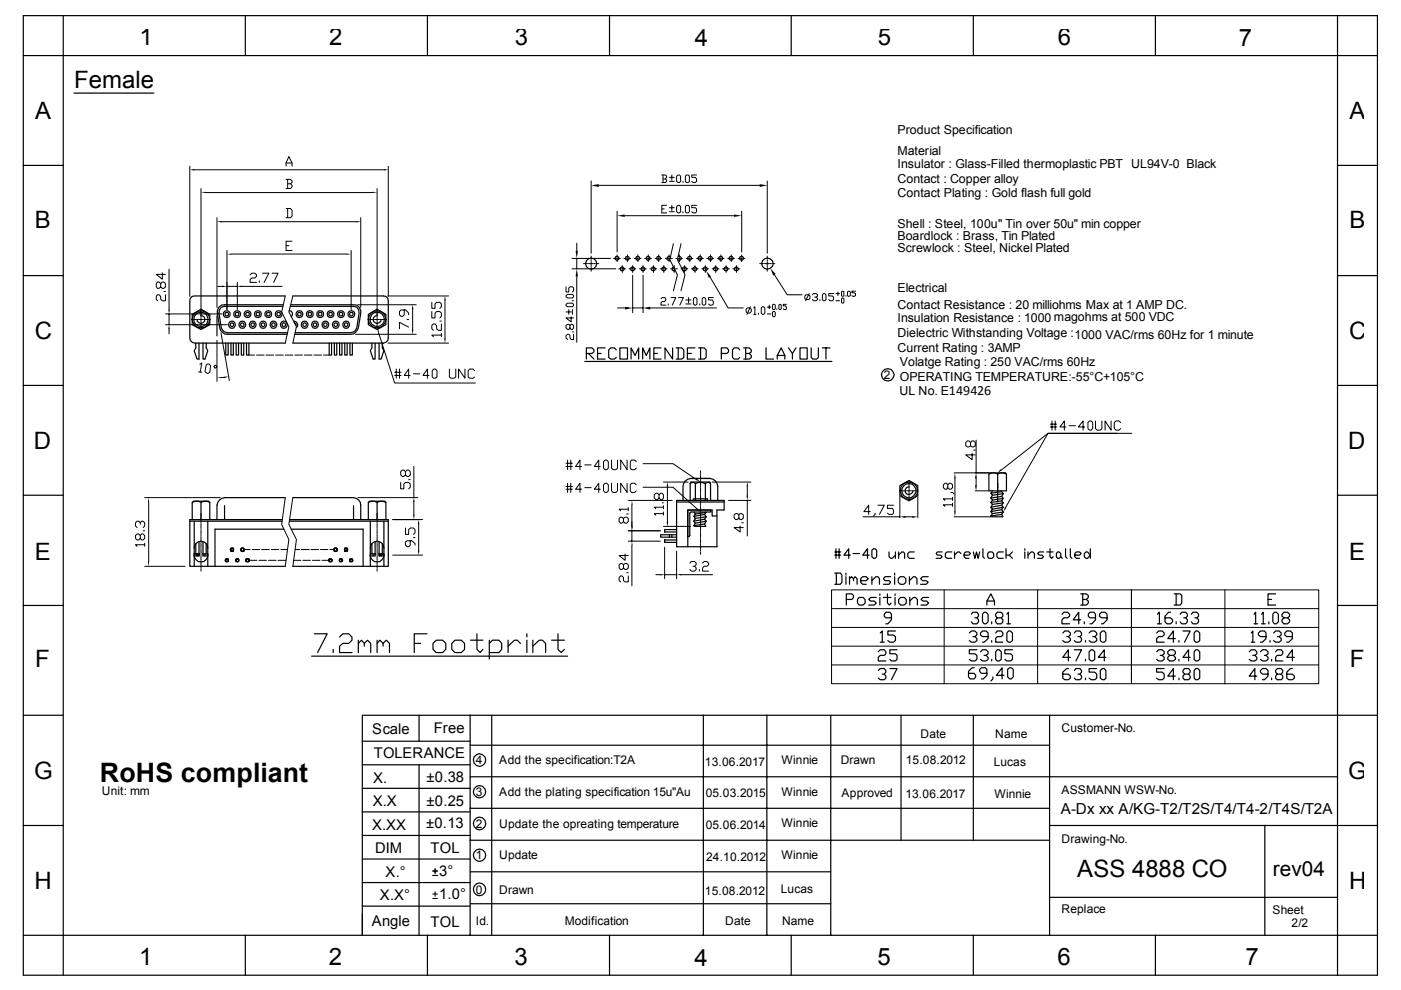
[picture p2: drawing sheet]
<svg xmlns="http://www.w3.org/2000/svg" width="297mm" height="210mm" viewBox="0 0 297 210" stroke-linecap="round" stroke-linejoin="round" font-family="sans-serif">
<g fill="none" stroke="#000" stroke-width=".25">
<path d="M4.9 3.3h287.1v203.5h-287.1zM4.9 11.8h287.1M13.4 3.3v203.5M15.7 19.7h16.9M52 3.3v8.5M90.6 3.3v8.5M129.2 3.3v8.5M167.8 3.3v8.5M206.4 3.3v8.5M245 3.3v8.5M283.6 3.3v203.5M4.9 35.1h8.5z"/>
<path d="M283.6 35.1h8.4M4.9 58.4h8.5M130.5 54.5h.6l.2 .3-.2 .2-.3 .2-.3-.2zM131.6 56.7l.3-.1 .3 .1 .2 .3-.2 .3h-.6zM132.7 54.5h.6l.2 .3-.2 .2-.3 .2-.3-.2zM133.8 56.7l.3-.1 .3 .1 .2 .3-.2 .3h-.6zM134.9 54.5h.6l.2 .3-.2 .2-.3 .2-.3-.2zM136 56.7l.3-.1 .3 .1 .2 .3-.2 .3h-.6zM137.1 54.5h.6l.2 .3-.2 .2-.3 .2-.3-.2zM138.2 56.7l.3-.1 .3 .1 .2 .3-.2 .3h-.6zM139.3 54.5h.6l.2 .3-.2 .2-.3 .2-.3-.2zM140.4 56.7l.3-.1 .3 .1 .2 .3-.2 .3h-.6z"/>
<path d="M142.2 54.5h-.6l-.2 .2v.3l.4 .2 .2-.1M142.8 56.6l-.3 .2v.4l.7 .2M143.8 54.4l.6 .1 .1 .4-.6 .3-.3-.2M144.8 56.7l.3-.1 .3 .1 .2 .3-.2 .3h-.6l-.2-.3zM145.9 54.5h.6l.2 .3-.2 .2-.3 .2-.3-.2-.2-.2zM147 56.7l.3-.1 .3 .1 .2 .3-.2 .3h-.6l-.2-.3zM148.1 54.5h.6l.2 .3-.2 .2-.3 .2-.3-.2-.2-.2zM149.2 56.7l.3-.1 .3 .1 .2 .3-.2 .3h-.6l-.2-.3zM150.3 54.5h.6l.2 .3-.2 .2-.2 .2-.4-.2-.2-.2zM151.4 56.7l.4-.1 .2 .1 .2 .3-.2 .3h-.6l-.2-.3zM152.5 54.5h.6l.2 .3-.2 .2-.2 .2-.4-.2-.2-.2zM153.6 56.7l.4-.1 .2 .1 .2 .3-.2 .3h-.6l-.2-.3z"/>
<path d="M154.7 54.5h.6l.2 .3-.2 .2-.2 .2-.4-.2-.2-.2zM155.8 56.7l.4-.1 .2 .1 .2 .3-.2 .3h-.6l-.2-.3zM156.9 54.5h.6l.2 .3-.2 .2-.2 .2-.4-.2-.2-.2zM283.6 58.4h8.4M40.8 66.6l1.8-1.1 1.9 1.1v2.2l-1.9 1.1-1.8-1.1zM41.5 72.7v1.1l-.3 .6 .6 1.7h.4v-3.4M42.5 66.9a.84 .84 0 0 1 1 .8 .84 .84 0 0 1-.9 .9 .84 .84 0 0 1-.8-.9M43 72.7v3.4h.5l.6-1.7-.4-.6v-1.1M46 67v4.2M47.8 66.3h.6v.6h-.6zM47.9 72.7v2.6h.5v-2.6M48.9 68.6l.3-.2 .3 .2v.5l-.3 .2-.3-.2z"/>
<path d="M49 72.7v2.6h.5v-2.6M50 66.3h.6v.6h-.6zM50.1 72.7v2.6h.5v-2.6M51.1 68.6l.3-.2 .3 .2v.5l-.3 .2-.3-.2zM51.2 72.7v2.6h.5v-2.6M52.2 66.3h.6v.6h-.6zM52.3 72.7v2.6h.5v-2.6M53.3 68.6l.3-.2 .3 .2v.5l-.3 .2-.3-.2zM54.4 66.3h.6v.6h-.6zM55.5 68.6l.3-.2 .3 .2v.5l-.3 .2-.3-.2zM56.6 66.3h.6v.6h-.6zM57.7 68.6l.2-.2 .4 .2v.5l-.4 .2-.2-.2z"/>
<path d="M58.8 66.3h.6v.6h-.6zM59.9 68.6l.2-.2 .4 .2v.5l-.4 .2-.2-.2zM60 65h-12.4l-.7 .1-.4 .6-.1 .7 .5 3.1 .3 .5 .4 .4 .6 .1h12.8M60.1 64.6h-12.5a1.51 1.51 0 0 0-1.5 1.9l.5 3a1.84 1.84 0 0 0 1.6 1.4h12.7M60.5 62.8h-19.2h-.5l-.5 .5-.1 .5v7.8l.1 .6 .5 .4 .5 .1h19.2M61.3 65.9l.5 .1 .2 .4v.4l-.2 .4M61.6 65h13.4l.6 .1 .5 .6v.7l-.5 3.1-.2 .5-.4 .4-.6 .1h-11.8M61.7 64.6h13.3a1.51 1.51 0 0 1 1.5 1.9l-.5 3a1.84 1.84 0 0 1-1.6 1.4h-11.9M62.1 62.8h19.2h.5l.4 .5 .1 .5v7.8l-.1 .6-.4 .4-.5 .1h-19.2M62.3 68.1a.8 .8 0 0 1 .7 .5 .8 .8 0 0 1-.1 .8M62.4 68.4l.4 .3v.3M63.2 66.3h.6v.6h-.6z"/>
<path d="M64.3 68.6l.2-.2 .4 .2v.5l-.4 .2-.2-.2zM65.4 66.3h.6v.6h-.6zM66.5 68.6l.2-.2 .4 .2v.5l-.4 .2-.2-.2zM67.6 66.3h.6v.6h-.6zM68.7 68.6l.2-.2 .4 .2v.5l-.4 .2-.2-.2zM69.8 66.3h.6v.6h-.6zM69.8 72.7v2.6h.5v-2.6M70.9 68.6l.2-.2 .4 .2v.5l-.4 .2-.2-.2zM70.9 72.7v2.6h.5v-2.6M72 66.3h.6v.6h-.6zM72 72.7v2.6h.5v-2.6M73.1 68.6l.2-.2 .4 .2v.5l-.4 .2-.2-.2z"/>
<path d="M73.1 72.7v2.6h.5v-2.6M74.2 66.3h.6v.6h-.6zM74.2 72.7v2.6h.5v-2.6M78.1 66.6l1.9-1.1 1.8 1.1v2.2l-1.8 1.1-1.9-1.1zM78.9 72.7v1.1l-.4 .6 .6 1.7h.4v-3.4M80 66.9a.84 .84 0 0 0-.9 .8 .84 .84 0 0 0 .8 .9 .84 .84 0 0 0 .9-.9M80.4 72.7v3.4h.4l.6-1.7-.3-.6v-1.1M124 76.6h52.4M124.3 74.9h1.2l.4-.3v-.4l-.4-.4h-1.2v2.3M124.7 74.9l1.2 1.2M126.7 74.9h.8M128.3 73.8h-1.6v2.3h1.6"/>
<path d="M130.7 74.2l-.5-.4h-.7l-.4 .4v1.6l.4 .3h.7l.5-.3M131.4 73.8h1.6v2.3h-1.6zM133.8 76.1v-2.3l.8 1.6 .8-1.6v2.3M136.3 76.1v-2.3l.7 1.6 .8-1.6v2.3M138.6 74.9h.8M140.2 73.8h-1.6v2.3h1.6M142.6 73.8v2.3l-1.6-2.3v2.3M143.4 73.8h1.2l.4 .4v1.6l-.4 .3h-1.2M143.8 73.8v2.3M145.7 74.9h.9M147.3 73.8h-1.6v2.3h1.6M148.1 73.8h1.2l.4 .4v1.6l-.4 .3h-1.2"/>
<path d="M148.5 73.8v2.3M152.9 74.9h1.2l.4-.3v-.4l-.4-.4h-1.2v2.3M156.8 74.2l-.3-.4h-.9l-.3 .4v1.6l.3 .3h.9l.3-.3M157.7 73.8h1.2l.4 .4v.4l-.4 .3M158.1 74.9h.8l.4 .5v.4l-.4 .3h-1.2M158.1 73.8v2.3M162.4 73.8v2.3h1.6M164.8 76.1v-.7l.8-1.6 .8 1.6v.7M164.8 75.4h1.6M167.2 73.8l.8 1.1v1.2M168.8 73.8l-.8 1.1M169.6 73.8h1.5v2.3h-1.5z"/>
<path d="M172 73.8v2l.3 .3h.9l.3-.3v-2M174.4 73.8h1.6M175.1 73.8v2.3M4.9 81.7h8.5M283.6 81.7h8.4M4.9 105h8.5M40.2 110.5h19.6M40.8 106.5l.5-.2h.7l.6 .2 .6-.2h.7l.6 .2M40.8 110.2v-3.7l.2-.2h3.2l.3 .2v3.7M41.2 117.7a1.44 1.44 0 0 0 1.4 1.4 1.44 1.44 0 0 0 1.5-1.4M41.2 116.3a1.44 1.44 0 0 1 1.4-1.6 1.44 1.44 0 0 1 1.5 1.6M41.2 117.4h1"/>
<path d="M41.2 110.5v9.6M41.5 115.2v2.2M41.8 117.4v.5M42.2 114.8v3.1h-1M42.6 106.5v3.7M43 117.4h1.1M43 114.8v3.1h1.1M43.5 117.4v.5M43.7 115.2v2.2M44.1 110.5v9.6M47.6 107.2v3M47.9 118.5h.5v.6h-.5z"/>
<path d="M47.9 118.5h.5v.6h-.5l-.2-.3zM47.9 119.1v-.6h.5v.6M49 116.3h.5v.6h-.5zM49 116.3h.5v.6h-.5l-.2-.4zM49 116.9v-.6h.5v.6M50.1 118.5h.5v.6h-.5zM50.1 118.5h.5v.6h-.5l-.2-.3zM50.1 119.1v-.6h.5v.6M51.2 116.3h.5v.6h-.5zM51.2 116.3h.5v.6h-.5l-.2-.4zM51.2 116.9v-.6h.5v.6M52.2 118.5h.6v.6h-.6z"/>
<path d="M52.2 119.1v-.6h.6v.6M59.8 110.2h-19.6v9.9h20.3M60.1 112.2h-14.5v7.9M60.5 105.5h-12.9a1.75 1.75 0 0 0-1.6 1.6v3.1M61.4 110.2h20.9v9.9h-20.2M61.4 110.5h20.9M61.8 112.2h15.2v7.9M62.1 105.5h12.9a1.59 1.59 0 0 1 1.5 1.6v3.1M69.8 118.5h.5v.6h-.5zM69.8 118.5h.5l.2 .3-.2 .3h-.5zM69.8 119.1v-.6h.5v.6M70.9 116.3h.5v.6h-.5z"/>
<path d="M70.9 116.3h.5l.2 .2-.2 .4h-.5zM70.9 116.9v-.6h.5v.6M72 118.5h.5v.6h-.5zM72 118.5h.5l.2 .3-.2 .3h-.5zM72 119.1v-.6h.5v.6M73.1 116.3h.5v.6h-.5zM73.1 116.3h.5l.2 .2-.2 .4h-.5zM73.1 116.9v-.6h.5v.6M74.2 118.5h.5v.6h-.5zM74.2 118.5h.5l.2 .3-.2 .3h-.5zM74.2 119.1v-.6h.5v.6M75 107.2v3"/>
<path d="M78.1 110.2v-3.7l.2-.2h3.3l.2 .2v3.7M78.1 106.5l.6-.2h.7l.6 .2M78.5 117.7a1.44 1.44 0 0 0 1.5 1.4 1.44 1.44 0 0 0 1.4-1.4M78.5 116.3a1.44 1.44 0 0 1 1.5-1.6 1.44 1.44 0 0 1 1.4 1.6M78.5 117.4h1M78.5 110.5v9.6M78.9 115.2v2.2M79.1 117.4v.5M79.5 114.8v3.1h-1M80 106.5l.5-.2h.7l.6 .2M80 106.5v3.7M80.4 117.4h1"/>
<path d="M80.4 114.8v3.1h1M80.8 117.4v.5M81.1 115.2v2.2M81.4 110.5v9.6M141.9 113.4v.5M142.4 113.4v.5M143.5 113.4h-3.4v.5h3.4M143.5 106.1h10v2h-1.5v7.8h-8.5zM143.5 106.4h10M143.5 112.3h-2.6v.5h2.6M143.5 114.5h-2.6v.5h2.6M145.9 108.1h4.8v.5h-4.4l-.1 5-.4 .2z"/>
<path d="M146.3 102.5l.4-.2h.4l.3 .2M146.3 102.5l.2-.3h4l.2 .3M146.3 102.5v3.6M146.4 101.4h4.2h-4.2a1.75 1.75 0 0 0-1.6 1.7v3M147 106.1v-.3h3v.3M147.1 110.5l.3 .4-.3 .5M147.1 109.5l.3 .4M147.2 108.6l.2 .4 2.3-.4M147.3 109.1l.1-.1-.3 .5 2.3-.4M147.4 109.9l-.3 .6 2.3-.4M147.4 102.5l.7-.2h.8l.6 .2M147.4 109.9l-.1 .2"/>
<path d="M147.4 102.5v3.6M149.4 111.1l-2.3 .3M149.4 110.1l.3 .4M149.4 109.1l.3 .5M149.5 102.5l.4-.2h.4l.4 .2M149.5 102.5v3.6M149.6 108.6h.1M149.7 110.5l-.3 .6 .2 .5h-2.3l-.2-.2M149.7 109.6l-.3 .5M149.7 110.5l-2.3 .4M149.7 108.6l-.3 .5M149.7 109.6l-2.3 .3"/>
<path d="M150.6 101.4a1.75 1.75 0 0 1 1.6 1.7v3M150.7 102.5v3.6M152 109.4h-1v-1.3h-5.2v7.8M177 117.7h1.3M177 117h1.3M177.2 116.3v2.1M177.9 116.3v2.1M180.3 117.7h-1.4l1-1.4v2.1M180.9 117.4h1.3M184.3 117.7h-1.4l1-1.4v2.1M185.2 116.3h.3l.4 .4v1.3l-.4 .4h-.3l-.3-.4v-1.3zM188.5 117v1l.3 .4h.4l.7-.7"/>
<path d="M189.9 117v1.4M190.5 117.7l.7-.7h.3l.3 .4v1M190.5 117v1.4M190.8 103l1.9-1.1 1.9 1.1v2.1l-1.9 1.1-1.9-1.1zM192.8 103.2l-.5 .1a.85 .85 0 0 0 0 1.5 .85 .85 0 0 0 1.3-.7M193.8 117h-1l-.3 .4v.6l.3 .4h1M199.8 117h-1.1l-.2 .4 .2 .3h.7l.4 .3-.4 .4h-.9M201.8 117h-1l-.4 .4v.6l.4 .4h1M202.4 117v1.4M203.7 117.4l-.3-.4h-.3l-.7 .7M204.4 117.7h1l.4-.3-.4-.4h-.6l-.4 .4v.6l.4 .4h.6M206.4 117l.3 1.4 .3-1.4 .4 1.4 .3-1.4"/>
<path d="M208.4 116.3v1.7l.3 .4M209.7 117h.6l.4 .4v.6l-.4 .4h-.6l-.3-.4v-.6zM209.7 100.5l.6-.2h.6l.6 .2 .6-.2h.7l.6 .2M209.9 100.3h3.2l.3 .2v3.6h-3.7v-3.6zM210.1 107.5l.3 .5 2.3-.5-.3 .5M210.1 106.5l.3 .4-.3 .6M210.1 108.5l.3 .4-.3 .5M210.1 105.6l.3 .4M210.3 108h.1l-.3 .5 2.3-.5M210.4 104.1l-.3 .5 .3 .4M210.4 106l-.3 .5M211.5 100.5v3.6"/>
<path d="M212.4 105.3l.3 .4-.3 .5M212.4 104.1l.3 .6M212.4 105.3l-2.3 .3M212.4 107.1l-2.3 .4M212.4 106.2l-2.3 .3M212.4 104.2l-2.3 .4M212.4 106.2l.3 .4M212.4 109.1l-2.3 .3M212.4 108l.3 .6M212.7 117h-1l-.3 .4v.6l.3 .4h1M212.7 104.7l-2.3 .3-.3 .6M212.7 106.6l-.3 .5 .3 .4"/>
<path d="M212.7 108.6l-.3 .5 .2 .5h-2.3l-.2-.2M212.7 105.7l-2.3 .3M212.7 106.6l-2.3 .3M212.7 104.7l-.3 .6M212.7 108.6l-2.3 .3M213.3 116.3v2.1M214 117.7l.7 .7M214.7 117l-.7 .7h-.7M217.3 116.3v.4M217.3 117v1.4M218 117.7l.6-.7h.4l.3 .4v1M218 117v1.4"/>
<path d="M221.3 117h-1l-.3 .4 .3 .3h.6l.4 .3-.4 .4h-.9M221.9 117h1.4M222.6 116.3v1.7l.4 .4 .3-.4M224.2 117h.4l.3 .4v.6l-.3 .4h-.4l-.2-.4v-.6zM224.9 118l.3 .4M225.9 116.3v1.7l.4 .4M226.9 116.3v1.7l.4 .4M227.9 117.7h1l.3-.3-.3-.4h-.7l-.3 .4v.6l.3 .4h.7M229.9 117.4l.3-.4h.4l.6 .7-.6 .7h-.4l-.3-.4zM231.2 116.3v2.1M283.6 105h8.4M4.9 128.4h8.5"/>
<path d="M66.1 139.1h54.2M66.7 134.4h2.7l-2.1 4M70.6 137.7v.7M72 135.1l.7-.7h1.2l.7 .7v.6l-.7 .7h-1.2l-.7 .6v1.4h2.6M76 136.4l.7-.7 .5 .7v.6M76 135.7v2.7M77.2 136.4l.7-.7 .7 .7v2M80 136.4l.5-.7 .7 .7v.6M80 135.7v2.7M81.2 136.4l.7-.7 .7 .7v2M87.8 136.4h1.4M90.5 134.4h-2.7v4"/>
<path d="M92.5 135.7h1.3l.7 .7v1.3l-.7 .7h-1.3l-.7-.7v-1.3zM96.5 135.7h1.3l.7 .7v1.3l-.7 .7h-1.3l-.7-.7v-1.3zM99.8 135.7h2.6M101.1 134.4v3.3l.7 .7 .6-.7M103.7 136.4l.7-.7h1.4l.6 .7v1.3l-.6 .7h-2.1M103.7 135.7v4M107.7 135.7v2.7M110.3 136.4l-.6-.7h-.6l-1.4 1.3M111.7 134.4v.7M111.7 135.7v2.7M113 137l1.3-1.3h.7l.7 .7v2M113 135.7v2.7"/>
<path d="M117 135.7h2.7M118.3 134.4v3.3l.7 .7 .7-.7M177 121.5h1.2l.3 .4v1.6l-.3 .4h-1.2M177.3 121.5v2.4M179.4 121.5v.4M179.4 122.3v1.6M179.4 127.1h1.2l.4-.4v-.4l-.4-.4h-1.2v2.4M180.1 122.7l.4-.4 .5 .4v.4M180.1 122.3v1.6M181 122.7l.3-.4 .4 .4v1.2M182.1 126.7h.9l.4 .4v.8l-.4 .4h-.9l-.3-.4v-.8zM182.5 123.1h1.2l.4-.4-.4-.4h-.8l-.4 .4v.8l.4 .4h.8"/>
<path d="M184.9 123.1l.8-.8h.4l.4 .4v1.2M184.9 122.3v1.6M185.8 126.7h-1.2l-.4 .4 .4 .3h.8l.4 .5-.4 .4h-1.2M186.2 138.2l.4-.4h.9l.3 .4v.4l-.3 .4h-.9l-.4 .4v.7h1.6M186.5 125.9v.4M186.5 126.7v1.6M186.6 134.2l.5-.4v2.4M186.6 136.2h.9M187.3 126.7h1.6M188.2 125.9v2l.4 .4 .3-.4M188.8 122.3h-1.2l-.3 .4 .3 .4h.9l.3 .4-.3 .4h-1.2M189 131h-1.2l-.3-.3v-.5l.3-.4h.9l.3 .4v1.2l-.8 .9h-.4"/>
<path d="M189.7 121.5v.4M189.7 122.3v1.6M189.8 125.9v.4M189.8 126.7v1.6M189.9 133.8h-1.7v.8h1.2l.5 .4v.8l-.5 .4h-.7l-.5-.4M190.2 137.8h-1.5v.8h1.2l.3 .4v.8l-.3 .3h-.9l-.3-.3M190.4 122.7l.5-.4h.7l.5 .4v.8l-.5 .4h-.7l-.5-.4zM190.5 127.1l.5-.4h.7l.4 .4v.8l-.4 .4h-.7l-.5-.4zM192.8 123.1l.9-.8h.3l.4 .4v1.2M192.8 122.3v1.6M192.9 127.4l.8-.7h.4l.4 .4v1.2M192.9 126.7v1.6"/>
<path d="M196.8 122.3h-1.2l-.4 .4 .4 .4h.8l.4 .4-.4 .4h-1.2M196.9 126.7h-1.2l-.4 .4 .4 .3h.8l.4 .5-.4 .4h-1.2M205.5 134.2l.4-.4h.8l.4 .4v.4l-.4 .4h-.4M205.9 130.2l.4-.4h.8l.4 .4v.5l-.4 .3h-.4M206.7 135l.4 .4v.4l-.4 .4h-.8l-.4-.4M207.1 131l.4 .4v.4l-.4 .5h-.8l-.4-.5M207.1 137.8h-1.6v.8h1.2l.4 .4v.8l-.4 .3h-.8l-.4-.3M207.9 138.2l.4-.4h.8l.4 .4v.4l-.4 .4h-.5M208.6 129.8h.5l.4 .4v1.6l-.4 .5h-.5l-.3-.5v-1.6zM209.1 139l.4 .4v.4l-.4 .3h-.8l-.4-.3M209.2 128.3v-.9l.9-1.5 .7 1.5v.9M209.2 127.4h1.6"/>
<path d="M209.5 135h-1.2l-.4-.4v-.4l.4-.4h.8l.4 .4v1.2l-.9 .8h-.3M210.3 131.8v.5M210.3 135.8v.4M210.3 139.8v.3M211.1 134.2l.3-.4h.9l.3 .4v.4l-.3 .4h-.9l-.3 .4v.8h1.5M211.4 137.8h.5l.4 .4v1.6l-.4 .3h-.5l-.3-.3v-1.6zM211.4 131l-.3-.3v-.5l.3-.4h.9l.3 .4v.5l-.3 .3h-.9l-.3 .4v.4l.3 .5h.9l.3-.5v-.4l-.3-.4M213.5 130.2l.3-.4v2.5M213.5 132.3h.7M213.8 133.8h.4l.5 .4v1.6l-.5 .4h-.4l-.3-.4v-1.6zM214.7 137.8h-1.7v.8h1.2l.5 .4v.8l-.5 .3h-.7l-.5-.3M225.2 130.2l.4-.4h.7l.5 .4v.5l-.5 .3h-.7l-.4 .4v.9h1.6"/>
<path d="M225.3 134.2l.4-.4h.8l.4 .4v.4l-.4 .4h-.3M226.5 135l.4 .4v.4l-.4 .4h-.8l-.4-.4M226.9 139.4h-1.6l1.2-1.6v2.3M227.8 137.8h1.5l-1.2 2.3M227.8 134.2l.3-.4h.9l.3 .4v.4l-.3 .4h-.5M229 135l.3 .4v.4l-.3 .4h-.9l-.3-.4M229.1 131.4h-1.6l1.2-1.6v2.5M229.1 125.9h1.2l.4 .4v.4l-.4 .4M229.6 127.1h.7l.4 .3v.5l-.4 .4h-1.2M229.6 125.9v2.4M229.9 131.8v.5M230.2 135.8v.4"/>
<path d="M230.2 139.8v.3M230.9 138.2l.4-.4h.4l.4 .4v1.6l-.4 .3h-.4l-.4-.3zM230.9 134.2l.4-.4h.8l.4 .4v.4l-.4 .4h-.4M232.1 135l.4 .4v.4l-.4 .4h-.8l-.4-.4M232.3 131h-1.2l-.4-.3v-.5l.4-.4h.8l.4 .4v1.2l-.8 .9h-.4M233.3 134.2l.4-.4h.4l.4 .4v1.6l-.4 .4h-.4l-.4-.4zM234.5 139.4h-1.6l1.2-1.6v2.3M234.7 131h-1.2l-.4-.3v-.5l.4-.4h.8l.4 .4v1.2l-.8 .9h-.4M245.2 134.2l.4-.4h.8l.4 .4v.4l-.4 .4h-.8l-.4 .4v.8h1.6M245.2 138.2l.4-.4h.8l.4 .4v.4l-.4 .4h-.4M245.4 130.2l.4-.4v2.5M245.4 132.3h.8"/>
<path d="M246.4 139l.4 .4v.4l-.4 .3h-.8l-.4-.3M248 139l-.4-.4v-.4l.4-.4h.8l.4 .4v.4l-.4 .4h-.8l-.4 .4v.4l.4 .3h.8l.4-.3v-.4l-.4-.4M248.2 129.8h-.4l-.8 .9v1.1l.4 .5h.8l.4-.5v-.4l-.4-.4h-1.2M248.9 125.9h1.3l.4 .4v1.6l-.4 .4h-1.3M249.2 135.4h-1.6l1.2-1.6v2.4M249.4 125.9v2.4M249.4 131.8v.5M250 135.8v.4M250 139.8v.3M250.2 130.2l.4-.4h.8l.3 .4v.5l-.3 .3h-.4M250.8 133.8h1.5l-1.2 2.4M251.4 131l.3 .4v.4l-.3 .5h-.8l-.4-.5"/>
<path d="M252.3 139.4h-1.5l1.2-1.6v2.3M252.6 130.2l.3-.4h.9l.3 .4v.5l-.3 .3h-.4M253.5 133.8h.4l.5 .4v1.6l-.5 .4h-.4l-.3-.4v-1.6zM253.5 137.8h.4l.5 .4v1.6l-.5 .3h-.4l-.3-.3v-1.6zM253.8 131l.3 .4v.4l-.3 .5h-.9l-.3-.5M264.9 138.2l.4-.4h.8l.4 .4v.4l-.4 .4h-.5M265.3 134.2l.3-.4v2.4M265.3 136.2h.8M265.9 130.2l.3-.4v2.5M265.9 132.3h.7M266.1 139l.4 .4v.4l-.4 .3h-.8l-.4-.3M267.2 138.2l.5-.4h.7l.4 .4v.4l-.4 .4h-.3"/>
<path d="M267.5 130.2l.3-.4v2.5M267.5 132.3h.8M268.4 139l.4 .4v.4l-.4 .3h-.7l-.5-.3M268.4 135h-1.2l-.4-.4v-.4l.4-.4h.9l.3 .4v1.2l-.7 .8h-.5M268.8 127.1h.8M269 131.8v.5M269.3 135.8v.4M269.6 139.8v.3M270 134.2l.5-.4h.7l.4 .4v.4l-.4 .4h-.4M270.2 129.8h.4l.4 .4v1.6l-.4 .5h-.4l-.3-.5v-1.6zM270.5 138.2l.3-.4h.8l.4 .4v.4l-.4 .4h-.8l-.3 .4v.7h1.5M270.5 125.9h-1.7v2.4h1.7"/>
<path d="M271.2 135l.4 .4v.4l-.4 .4h-.7l-.5-.4M272.2 131l-.4-.3v-.5l.4-.4h.8l.4 .4v.5l-.4 .3h-.8l-.4 .4v.4l.4 .5h.8l.4-.5v-.4l-.4-.4M274 135h-1.2l-.4-.4v-.4l.4-.4h.8l.4 .4v1.2l-.8 .8h-.4M274.4 139.4h-1.6l1.2-1.6v2.3M283.6 128.4h8.4M4.9 151.7h8.5M76.8 157.2h22.9M88.8 151.7v5.5M99.7 158h122.8M99.7 151.7v46.6M104.3 151.7v46.6M149.1 151.7v46.6"/>
<path d="M162.6 151.7v46.6M176.1 151.7v46.6M186.2 142.2l.4-.5h.9l.3 .5v.3l-.3 .4h-.4M187.5 142.9l.3 .5v.4l-.3 .3h-.9l-.4-.3M188.7 141.7h1.5l-1.2 2.4M191 151.7v26.5M206.4 151.7v26.5zM206.5 141.6h-.4l-.8 .7v1.2l.4 .4h.8l.4-.4v-.3l-.4-.4h-1.2M209.2 142.8h-1.1l-.4-.5v-.4l.4-.3h.8l.3 .3v1.3l-.7 .7h-.4M210.5 143.5v.4l-.4 .5M212.9 143.2h-1.6l1.2-1.6v2.3M213.6 141.9l.5-.3h.3l.4 .3v1.6l-.4 .4h-.3l-.5-.4z"/>
<path d="M222.5 151.7v46.6M226.5 141.7h-.3l-.9 .8v1.3l.4 .3h.8l.4-.3v-.4l-.4-.5h-1.2M227.8 142.2l.3-.5h.9l.3 .5v.3l-.3 .4h-.5M229 142.9l.3 .5v.4l-.3 .3h-.9l-.3-.3M230.2 143.8v.3M232.5 141.7h-1.6v.8h1.2l.4 .4v.9l-.4 .3h-.8l-.4-.3M233.3 142.2l.4-.5h.4l.4 .5v1.6l-.4 .3h-.4l-.4-.3zM246.8 141.7h-1.6v.8h1.2l.4 .4v.9l-.4 .3h-.8l-.4-.3M249.2 143.4h-1.6l1.2-1.7v2.4M250 143.8v.3M251.1 142.9l-.3-.4v-.3l.3-.5h.9l.3 .5v.3l-.3 .4h-.9l-.3 .5v.4l.3 .3h.9l.3-.3v-.4l-.3-.5M253.5 141.7h.4l.5 .5v1.6l-.5 .3h-.4l-.3-.3v-1.6z"/>
<path d="M266.5 143.4h-1.6l1.2-1.7v2.4M268.8 142.9h-1.1l-.5-.4v-.3l.5-.5h.7l.4 .5v1.2l-.7 .7h-.4M269.6 143.8v.3M270.8 142.9l-.3-.4v-.3l.3-.5h.8l.4 .5v.3l-.4 .4h-.8l-.3 .5v.4l.3 .3h.8l.4-.3v-.4l-.4-.5M274 141.7h-.4l-.8 .8v1.3l.4 .3h.8l.4-.3v-.4l-.4-.5h-1.2M292 151.7h-215.2v46.6M4.9 175h8.5zM76.8 162.2h22.9M76.8 167.1h22.9M76.8 172.1h22.9M76.8 177.1h22.9M88.8 162.2v36.1"/>
<path d="M99.7 164.7h183.9M99.7 171.4h122.8M99.7 178.2h122.8M222.5 175h69.5M268.2 175v23.3M4.9 198.3h287.1M52 198.3v8.5M76.8 182.1h22.9M76.8 187.1h22.9M76.8 192.1h22.9M90.6 198.3v8.5M99.7 184.8h76.4"/>
<path d="M99.7 191.6h76.4M129.2 198.3v8.5M167.8 198.3v8.5M206.4 198.3v8.5M222.5 190.3h61.1M245 198.3v8.5"/>
<circle cx="125.3" cy="55.9" r="1.18"/>
<circle cx="162.7" cy="55.9" r="1.21"/>
<circle cx="42.6" cy="67.7" r="1.52"/>
<circle cx="42.7" cy="67.7" r="1.83"/>
<circle cx="48.1" cy="66.6" r=".73"/>
<circle cx="49.1" cy="68.8" r=".76"/>
<circle cx="50.3" cy="66.6" r=".73"/>
<circle cx="51.3" cy="68.8" r=".76"/>
<circle cx="52.5" cy="66.6" r=".73"/>
<circle cx="53.5" cy="68.8" r=".76"/>
<circle cx="54.7" cy="66.6" r=".73"/>
<circle cx="55.7" cy="68.8" r=".76"/>
<circle cx="56.9" cy="66.6" r=".73"/>
<circle cx="57.9" cy="68.8" r=".76"/>
<circle cx="59.1" cy="66.6" r=".73"/>
<circle cx="60.1" cy="68.8" r=".76"/>
<circle cx="63.5" cy="66.6" r=".73"/>
<circle cx="64.5" cy="68.8" r=".76"/>
<circle cx="65.7" cy="66.6" r=".73"/>
<circle cx="66.7" cy="68.8" r=".76"/>
<circle cx="67.9" cy="66.6" r=".73"/>
<circle cx="69" cy="68.8" r=".76"/>
<circle cx="70.1" cy="66.6" r=".73"/>
<circle cx="71.2" cy="68.8" r=".76"/>
<circle cx="72.3" cy="66.6" r=".73"/>
<circle cx="73.4" cy="68.8" r=".76"/>
<circle cx="74.5" cy="66.6" r=".73"/>
<circle cx="80" cy="67.7" r="1.52"/>
<circle cx="80" cy="67.7" r="1.83"/>
<circle cx="188.3" cy="79.5" r="1.34"/>
<circle cx="192.7" cy="104.1" r="1.83"/>
<circle cx="192.7" cy="104" r="1.52"/>
<circle cx="101.6" cy="174.6" r="1.33"/>
<circle cx="101.7" cy="167.9" r="1.31"/>
<circle cx="101.7" cy="161.2" r="1.31"/>
<circle cx="101.6" cy="188.6" r="1.33"/>
<circle cx="101.7" cy="181.3" r="1.31"/>
</g>
<g fill="none" stroke="#000" stroke-width=".21">
<path d="M40.2 35.2v27.6M41.2 36h40.2M42.6 40v26.8M60.6 38h1l.3 .4v.3l-.3 .3M60.6 35.2v-.6l.6-1.4 .7 1.4v.6M60.6 34.6h1.3M61 39h.6l.3 .3v.3l-.3 .4h-1M61 38v2M80 40v26.8M82.3 35.2v27.6M125.3 38.4v15.3M126.9 39.3h34.2"/>
<path d="M140.3 37.1h.8l.2 .3-.2 .5M140.6 37.9h.5l.2 .3v.3l-.2 .2h-.8M140.6 37.1v1.6M141.9 38.5h1M141.9 37.6h1M142.4 37.1v1.1M143.5 37.4l.3-.3h.2l.3 .3v1.1l-.3 .2-.5-.2zM144.8 38.5v.2M145.3 37.4l.3-.3h.3l.3 .3v1.1l-.3 .2h-.3l-.3-.2zM147.7 37.1h-1v.5h.7l.3 .3v.6l-.3 .2h-.5l-.2-.2M162.7 38.4v15.3M34.4 57.8v1.4l-1.3-1h2"/>
<path d="M35.8 57.1v8.5M43.5 40.8h35.5M46 46.2v19M47 47h28.6M48.1 53.1v12.5M49.1 53.9h24.4M50.3 59.9v5.7M53 58.3l.4-.4h.6l.4 .4v.3l-.4 .3h-.6l-.4 .4v.6h1.4M55 59.5v.4M55.7 57.9h1.3l-1 2M57.7 57.9h1.3l-1 2M60.6 44.2h1l.3 .3v1.3l-.3 .4h-1"/>
<path d="M60.6 52.1h.6M61 44.2v2M61.9 51.2h-1.3v1.9h1.3M74.5 53.1v12.5M76.5 46.2v19M121.3 54.8h8.2M121.3 57h9.3M122.3 51.6v1.6M122.3 54.8v2.2M122.3 58.6v14M123.7 55.9h.7M124.6 55.9h.1"/>
<path d="M124.9 55.9h.9M125.3 54.3v.7M125.3 55.1v.2M125.3 55.5v.8M125.3 56.5v.2M125.3 56.8v.7M125.9 55.9h.2M126.3 55.9h.6M130.1 54.8h.5M130.8 54.8h.1M130.8 44.8v8.6M130.8 54v.5"/>
<path d="M130.8 54.7v.2M130.8 55v.5M131.1 54.8h.4M131.2 57h.5M131.9 57h.1M131.9 56.3v.4M131.9 56.9v.2M131.9 57.2v.6M132.2 57h.4M132.3 54.8h.5M132.4 45.7h23.2M133 54.8h.1"/>
<path d="M133 54v.5M133 54.7v.2M133 55v.5M133.3 54.8h.4M133.4 57h.5M134.1 57h.1M134.1 56.3v.4M134.1 56.9v.2M134.1 57.2v.6M134.1 58.3v8M134.4 57h.4M134.5 54.8h.5"/>
<path d="M135.2 54.8h.1M135.2 54v.5M135.2 54.7v.2M135.2 55v.5M135.5 54.8h.4M135.6 57h.5M136.3 57h.1M136.3 56.3v.4M136.3 56.9v.2M136.3 57.2v.6M136.3 58.3v8M136.6 57h.4"/>
<path d="M136.7 54.8h.5M137.4 54.8h.1M137.4 54v.5M137.4 54.7v.2M137.4 55v.5M137.7 54.8h.4M137.8 57h.5M138.5 57h.1M138.5 56.3v.4M138.5 56.9v.2M138.5 57.2v.6M138.8 57h.4"/>
<path d="M138.9 54.8h.5M139.6 54.8h.1M139.6 54v.5M139.6 54.7v.2M139.6 55v.5M139.9 54.8h.4M140 57h.5M140.3 44.3h.5M140.7 57h.1M140.7 56.3v.4M140.7 56.9v.2M140.7 57.2v.6"/>
<path d="M141 57h.4M141.1 54.8h.5M141.3 43.5h-1v1.6h1M141.8 54.8h.1M141.8 54v.5M141.8 54.7v.2M141.8 55v.5M141.9 44.9h1M141.9 44h1M142.1 54.8h.4M142.2 57h.5M142.4 43.5v1.1"/>
<path d="M142.8 51.7l-.8 3.3 1.6 3.3-.8 3.4M142.9 57h.1M142.9 56.3v.4M142.9 56.9v.2M142.9 57.2v.6M143.2 57h.4M143.3 54.8h.5M143.5 43.8l.3-.3h.2l.3 .3v1.1l-.3 .2-.5-.2zM144 54.8h.1M144 54v.5M144 54.7v.2M144 55v.5"/>
<path d="M144.3 54.8h.4M144.4 51.7l-.8 3.3 1.6 3.3-.8 3.4M144.4 57h.5M144.8 44.9v.2M145.1 57h.1M145.1 56.3v.4M145.1 56.9v.2M145.1 57.2v.6M145.3 43.8l.3-.3h.3l.3 .3v1.1l-.3 .2h-.3l-.3-.2zM145.4 57h.4M145.5 54.8h.5M146.2 54.8h.1"/>
<path d="M146.2 54v.5M146.2 54.7v.2M146.2 55v.5M146.5 54.8h.4M146.6 57h.5M147.3 57h.1M147.3 56.3v.4M147.3 56.9v.2M147.3 57.2v.6M147.6 57h.4M147.7 43.5h-1v.5h.7l.3 .3v.6l-.3 .2h-.5l-.2-.2M147.7 54.8h.5"/>
<path d="M148.4 54.8h.1M148.4 54v.5M148.4 54.7v.2M148.4 55v.5M148.7 54.8h.4M148.8 57h.5M149.5 57h.1M149.5 56.3v.4M149.5 56.9v.2M149.5 57.2v.6M149.8 57h.4M149.9 54.8h.5"/>
<path d="M150.6 58.8l3.8 6.5h3.2M150.6 54.8h.1M150.7 54v.5M150.7 54.7v.2M150.7 55v.5M150.9 54.8h.4M151 57h.5M151.7 57h.1M151.8 56.3v.4M151.8 56.9v.2M151.8 57.2v.6M152 57h.4"/>
<path d="M152.1 54.8h.5M152.8 54.8h.1M152.9 54v.5M152.9 54.7v.2M152.9 55v.5M153.1 54.8h.4M153.2 57h.5M153.9 57h.1M154 56.3v.4M154 56.9v.2M154 57.2v.6M154.2 57h.4"/>
<path d="M154.3 54.8h.5M155 54.8h.1M155.1 54v.5M155.1 54.7v.2M155.1 55v.5M155.3 54.8h.4M155.4 57h.5M156.1 57h.1M156.2 56.3v.4M156.2 56.9v.2M156.2 57.2v.6M156.4 57h.4"/>
<path d="M156.5 54.8h.5M157.2 54.8h.1M157.3 44.8v8.6M157.3 54v.5M157.3 54.7v.2M157.3 55v.5M157.5 54.8h.4M161.1 55.9h.6M161.9 55.9h.2M162.2 55.9h.9M162.7 54.3v.7M162.7 55.1v.2"/>
<path d="M162.7 55.5v.8M162.7 56.5v.2M162.7 56.8v.7M163.3 55.9h.1M163.6 55.9h.7M164.2 58.3l2.7 4.2h3.1M34.1 60.1l.3-.3h.3l.4 .3v.7l-.4 .3h-.3l-.3-.3v-.7l-.4-.3h-.3l-.3 .3v.7l.3 .3h.3l.4-.3M34.7 61.8h.4M35.1 62.5v1.3h-.7l-.3-.4v-.6l-.4-.3h-.3l-.3 .3v.6l.3 .4M35.1 66.6h12M35.1 68.8h13.1M35.8 66.6v2.2"/>
<path d="M35.8 69.8v1M40.6 67.7h1.1M41.9 67.7h.1M42.1 78.8l.7 .1M42.2 67.7h.8M42.4 77.2l.4-.2-.4 1.9M42.6 67v.2M42.6 67.3v.9M42.6 68.3v.2M42.6 68.7v1M43.2 67.7h.2M43.5 67.7h1.1"/>
<path d="M43.7 77.4l.4-.3 .3 .1 .2 .4-.1 1.3-.4 .3-.6-.4zM45.3 77.7l.4-.3 .3 .4-.4 .3zM46 72.2v8.7M46.2 60.7h.9M46.8 70.5l1.8 10.2M48.1 60.7h2.2M51.3 60.7h8.5M52.8 75.3h1.2M54.4 75.3h1.6M56.4 75.3h1.6M58.4 75.3h1.7M60.5 62.8l-.8 3.3 1.5 3.2-.7 3.4"/>
<path d="M60.5 75.3h1.6M62.1 62.8l-.9 3.3 1.7 3.2-.8 3.4M62.5 75.3h1.6M64.5 75.3h1.7M66.6 75.3h1.6M68.6 75.3h1.2M75.4 70.9h12.9M75.9 64.6h12.4M78 67.7h1M79.2 67.7h.2M79.5 67.7h.9M80 67v.2"/>
<path d="M80 67.3v.9M80 68.3v.2M80 68.7v1M80.2 70.4l3.5 10.8h17.1M80.5 67.7h.2M80.9 67.7h1.1M82.2 62.8h12.9M82.2 72.7h12.9M83.7 79.6h1.3M83.7 78.9h1.3M84 78.2v2M84.7 78.2v2"/>
<path d="M85.7 65.7v1l-.3 .4h-.4l-.3-.4v-.6l.3-.4h1l.6 .7v.3M86.3 67.7h.3M86.6 69.4l-1.9-1.1v1.4M87 79.6h-1.3l.9-1.4v2M87.5 65.5v4.4M87.7 79.3h1.3M91 79.6h-1.3l.9-1.4v2M91.6 66.1v1.3h.6v-1l.4-.3h.6l.4 .3v.7l-.4 .3M91.6 64.1v1.3h.6v-1l.4-.3h.6l.4 .3v.6l-.4 .4M92 78.2h.3l.4 .4v1.3l-.4 .3h-.3l-.4-.3v-1.3zM93.2 68.1h.4M93.6 71h-2l.3 .4"/>
<path d="M93.6 68.7v1.3h-.7l-.3-.3v-.7l-.4-.3h-.3l-.3 .3v.7l.3 .3M93.6 70.7v.7M94.3 63.7v8M95.3 78.2v1.7l.3 .3h.7l.3-.3v-1.7M98.6 78.2v2l-1.4-2v2M100.6 78.6l-.3-.4h-.7l-.3 .4v1.3l.3 .3h.7l.3-.3M120 64.5l.3-.2h1.1l.2 .2v.3l-.2 .2h-1.1l-.3-.2zM120 62.7l.3-.3h1.1l.2 .3v.2l-.2 .3h-1.1l-.3-.3zM120 60.8v1.1h.6v-.8l.2-.3h.6l.2 .3v.6l-.2 .2M120 66.1h1.1M120.6 65.6v1M120.8 69l.3-.2h.3l.2 .2v.5l-.2 .4h-.3l-.3-.4v-.5l-.2-.2-.6 .2v.5l.3 .4h.3l.2-.4"/>
<path d="M121.1 67.2v1.1l-1.1-.9h1.6M121.4 70.4h.2M121.4 65.6v1M121.4 63.8h.2M121.6 70.9v1.1h-.5l-.3-.4v-.5l-.2-.2-.6 .2v.5l.3 .4M130.9 65.3h1.6M134.1 65.3h2.2M137.9 65.3h14M140.2 63.3l.2-.2h.5l.3 .2-.3 .6h-.5l-.2 .3v.5h1M141.7 64.4v.3M142.3 63.1h1l-.8 1.6M143.9 63.1h1l-.8 1.6"/>
<path d="M145.4 64.4h1.1M145.4 63.6h1.1M146 63.1v1.1M147.3 63.1h.2l.3 .2v1.1l-.3 .3h-.2l-.3-.3v-1.1zM148.4 64.4v.3M148.9 63.3l.2-.2h.3l.2 .2v1.1l-.2 .3h-.3l-.2-.3zM151.2 63.1h-1v.5h.8l.2 .3v.5l-.2 .3h-.5l-.3-.3M158.2 65.5l.2-.2h.5l.4 .2v.6l-.4 .3h-.5l-.2-.3zM159.1 65l-.7 1.6M159.8 65.3l.2-.3v1.6M159.8 66.6h.5M160.8 66.4v.2"/>
<path d="M161.7 65h.2l.3 .3v1.1l-.3 .2h-.2l-.3-.2v-1.1zM162.7 66.6h.7M162.7 65.1h.7M163.1 64.7v.8M163.8 64.7l.1-.2 .5 .2v.8l-.2 .1-.4-.1zM163.8 66.2l.1-.1 .5 .1v.7l-.2 .3h-.3l-.1-.3zM164.7 65.5v.1M165.1 64.7l.2-.2 .3 .2v.8l-.1 .1-.4-.1zM166.7 64.5h-.6v.4h.5l.1 .2v.4l-.1 .1h-.4l-.1-.1M170.6 62.8l.3-.3h.6l.2 .3v.5l-.2 .2h-.6l-.3-.2zM171.6 62.2l-.8 1.6M172.2 62.5l.3-.3h.5l.3 .3v.3l-.6 .2"/>
<path d="M173 63l.3 .3v.2l-.3 .3h-.5l-.3-.3M173.8 63.5v.3M174.6 62.2h.3l.2 .3v1l-.2 .3h-.3l-.2-.3v-1zM176.7 62.2h-1v.6h.8l.2 .2v.5l-.2 .3h-.5l-.3-.3M177.2 63.8h.8M177.2 62.2h.8M177.7 61.9v.8M178.6 61.7l.3 .2v.8l-.1 .1-.4-.1v-.8zM178.6 63.2l.3 .1v.8l-.1 .2-.4-.2v-.8zM179.4 62.7v.1M179.7 61.9l.2-.2 .4 .2v.8l-.3 .1-.3-.1zM181.4 61.7h-.8v.4h.5l.3 .1v.5l-.3 .1h-.3l-.2-.1"/>
<path d="M46.9 80h.6M87.7 98.9v6.6M120 98.9h1.4M120 98.2h1.4M120.3 97.6v2M121 97.6v2M123.3 98.9h-1.3l1-1.3v2M124 98.6h1.3M127.3 98.9h-1.3l.9-1.3v2M128.3 97.6h.3l.4 .3v1.3l-.4 .4h-.3l-.3-.4v-1.3zM129.7 97.6v1.6l.3 .4h.6l.3-.4v-1.6M133 97.6v2l-1.4-2v2"/>
<path d="M134.9 97.9l-.3-.3h-.7l-.3 .3v1.3l.3 .4h.7l.3-.4M136.3 98.3h6.4l5 3.4M148.5 99.8v.5M205.8 93.8l.3-.3h.3l.4 .3v.7l-.4 .3h-.3l-.3-.3v-.7l-.4-.3h-.3l-.3 .3v.7l.3 .3h.3l.4-.3M206.1 96.1v1.4l-1.3-1.1h2M206.4 95.4h.4M207 93.3v7M222.7 90.5h1.4M222.7 89.9h1.4M223 89.3v1.9M223.7 89.3v1.9M226 90.5h-1.3l1-1.2v1.9"/>
<path d="M226.7 90.3h1.3M230 90.5h-1.4l1-1.2v1.9M230.7 89.6l.3-.3h.3l.4 .3v1.3l-.4 .3h-.3l-.3-.3zM232.3 89.3v1.6l.3 .3h.7l.3-.3v-1.6M235.6 89.3v1.9l-1.3-1.9v1.9M236.8 91.9h-14.6l-9.1 15.8M237.6 89.6l-.3-.3h-.7l-.4 .3v1.3l.4 .3h.7l.3-.3M240 91.9h-17.8l-9.9 7.8M29.7 113.6l.3-.4h.3l.4 .4v.5l-.4 .4h-.3l-.3-.4v-.5l-.3-.4h-.3l-.4 .4v.5l.4 .4h.3l.3-.4M29.7 111.2v-.4l-.3-.3h-.3l-.4 .3v.7l.4 .4M29.7 110.8l.3-.3h.3l.4 .3v.7l-.4 .4M30.3 112.5h.4"/>
<path d="M30.7 115.5h-2l.4 .3M30.7 105.5h16M30.7 115.2v.6M31.5 106.4v12.7M42.6 108.8v.4M42.6 109.4v.2M42.6 109.7v.9M42.6 110.8v.1M42.6 111.1v.8M42.6 112.1v.2M42.6 112.5v.8M42.6 113.5v.1"/>
<path d="M42.6 113.8v.9M42.6 114.8v.2M42.6 115.2v.8M42.6 116.2v.1M42.6 116.5v.9M42.6 117.5v.2M42.6 117.9v.8M42.6 118.9v.2M42.6 119.2v.9M51.7 116.5h1.3M52.8 118.8h1.7M53.5 116.5h1.6"/>
<path d="M54.9 118.8h1.6M55.5 116.5h1.6M56.9 118.8h1.6M57.5 116.5h1.6M59 118.8h1.6M59.5 116.5h1.5M60.5 105.5l-.8 5.7 1.5 3.2-.7 5.7M62.1 105.5l-.9 5.7 1.7 3.2-.8 5.7M62.3 118.8h1.5M62.6 116.5h.9M63.9 116.5h1.7M64.2 118.8h1.6"/>
<path d="M65.9 116.5h1.7M66.2 118.8h1.6M67.9 116.5h1.6M68.3 118.8h1.5M70 116.5h.9M75.9 105.5h12.7M80 108.8v.4M80 109.4v.2M80 109.7v.9M80 110.8v.1M80 111.1v.8M80 112.1v.2"/>
<path d="M80 112.5v.8M80 113.5v.1M80 113.8v.9M80 114.8v.2M80 115.2v.8M80 116.2v.1M80 116.5v.9M80 117.5v.2M80 117.9v.8M80 118.9v.2M80 119.2v.9M83.3 110.2h6.3"/>
<path d="M83.3 117.7h6.3M84.9 102.3v1.3h.7v-1l.4-.3h.6l.4 .3v.7l-.4 .3M86 111.9v1.4h.6v-1l.4-.4h.7l.3 .4v.7l-.3 .3M86 100l.3-.3h.3l.4 .3v.7l-.4 .3h-.3l-.3-.3v-.7l-.4-.3h-.3l-.4 .3v.7l.4 .3h.3l.4-.3M86.6 101.7h.4M87 114.7v.9l-.4 .3h-.3l-.3-.3v-.7l.3-.2h1l.7 .5v.4M87.7 114h.3M87.7 106.4v2.7M88.8 111.1v5.6M120 103.7h1.4M120 103.1h1.4M120.3 102.5v1.9"/>
<path d="M121 102.5v1.9M123.3 103.7h-1.3l1-1.2v1.9M124 103.4h1.3M127.3 103.7h-1.3l.9-1.2v1.9M128 102.8l.3-.3h.3l.4 .3v1.3l-.4 .3h-.3l-.3-.3zM129.7 102.5v1.6l.3 .3h.6l.3-.3v-1.6M132.2 119.7l.3-.2h.4l.3 .2v.7l-.3 .3h-.4l-.3-.3v-.7l-.3-.2-.6 .2v.7l.3 .3h.3l.3-.3M132.2 109.9l.3-.2h.4l.3 .2v.7l-.3 .3h-.4l-.3-.3v-.7l-.3-.2-.6 .2v.7l.3 .3h.3l.3-.3M132.5 117.4v1.4l-1.2-1h1.9M132.9 109h.3M133 102.5v1.9l-1.4-1.9v1.9M133.2 108h-1.9l.3 .3"/>
<path d="M133.2 112.5h6.8M133.2 106.1h9.3M133.2 114.7h6.8M133.2 107.6v.7M134 107v4.5M134 112.5v2.2M134 115.7v8.5M134.9 102.8l-.3-.3h-.7l-.3 .3v1.3l.3 .3h.7l.3-.3M136.3 103.3h6.4l5.1 4.6M139.7 104.9l.4-.3h.3l.3 .3v.7l-.3 .3h-.3l-.4-.3v-.7l-.3-.3h-.3l-.4 .3v.7l.4 .3h.3l.3-.3M140.4 106.6h.3M140.7 108.9h-2l.4 .3"/>
<path d="M140.7 107.5h-2l.4 .4M140.7 102.2h5.2M140.7 111.6h5.7M140.7 107.2v.7M140.7 108.6v.6M140.9 116v6.7M141.5 103.1v7.6M143.5 116.9v5.8M146.2 119.4l.4-.3h.7l.3 .3v.3l-.3 .4h-.4M148.5 100.4v.2M148.5 100.8v.8M148.5 101.8v.2"/>
<path d="M148.5 102.1v.9M148.5 103.1v.2M148.5 103.5v.8M148.5 104.5v.2M148.5 104.8v.9M148.5 105.8v.2M148.5 106.2v.8M148.5 107.2v.2M148.5 107.5v.9M148.5 108.6v.1M148.5 108.9v.8M148.5 109.9v.2"/>
<path d="M148.5 110.3v.8M148.5 111.3v.1M148.5 111.6v.9M148.5 112.6v.2M148.5 113v.8M148.5 114v.1M148.5 114.3v.9M148.5 115.3v.2M148.5 115.7v.8M148.5 116.7v.2M148.5 117v.5M149 119.4l.3-.3h.6l.3 .3v.3l-.3 .4h-.6l-.3 .3v.7h1.2"/>
<path d="M151 102.2h8.2M154.5 106.1h4.7M156.7 109.1l.2-.2h.4l.3 .2v.7l-.3 .4h-.4l-.2-.4v-.7l-.4-.2h-.3l-.4 .2v.7l.4 .4h.3l.4-.4M156.9 111.5v1.3l-1.3-.9h2M157.3 110.8h.3M158.4 103.1v2M158.4 106.1v7.5M183 109.6h7.8M184.5 108.5h-1.3l1-1.4v2M185.5 108.8v.3l-.3 .3M186.1 107.1h1.4l-1 2M189.4 107.1h-1.2v.7h1l.2 .3v.7l-.2 .3h-.7l-.3-.3"/>
<path d="M190.7 104.1h1.1M190.8 105.3v4.4M192 109.6h1.4M192 104.1h.1M192.3 104.1h.9M192.7 102v1.1M192.7 103.3v.2M192.7 103.6v.9M192.7 104.7v.1M192.7 105v1M193.3 104.1h.2M193.7 104.1h1"/>
<path d="M194.6 105.3v4.4M200.9 102.8l.4-.3h.3l.4 .3v.6l-.4 .3h-.3l-.4-.3v-.6l-.2-.3h-.4l-.3 .3v.6l.3 .3h.4l.2-.3M201.6 104.4h.4l.3 .3M202 107h-2l.3 .4M202 105.8h-2l.3 .3M202 105.4v.7M202 106.7v.7M202.3 109.6h7.8M202.3 100.3h7.4M202.5 101.4v7M206.8 104.1h2.7M207 101.4v1.5"/>
<path d="M211.5 102.5v1.1M211.5 103.7v.2M211.5 104.1v.8M211.5 105.1v.2M211.5 105.4v1M30.7 120.1h8.5M42.6 120.2v.2M42.6 120.6v.5M80 120.2v.2M80 120.6v.5M132.9 121.4h.3M133.2 122.1v1.3h-.7l-.3-.3v-.7l-.3-.3h-.3l-.3 .3v.7l.3 .3"/>
<path d="M139.1 121.8h.9M140.9 121.8h2.6M144.5 121.8h6.6M147.3 120.1l.3 .3v.3l-.3 .4h-.7l-.4-.4M148.3 120.7v.4M176.3 125.1h103.3v19.9h-103.3zM176.3 133h103.3M176.3 137h103.3M176.3 129h103.3M200.2 125.1v19.9M220 125.1v19.9M239.9 125.1v19.9"/>
<path d="M259.7 125.1v19.9M176.3 141h103.3"/>
</g>
<g fill="#000">
<path d="M40.2 36l1-.2v.4zM81.4 35.8l.9 .2-.9 .2zM125.3 39.3l1.6-.3v.6zM161.1 39l1.6 .3-1.6 .3zM42.6 40.8l.9-.1v.2zM46 47l1-.2v.4zM48.1 53.9l1-.1v.2zM73.5 53.8l1 .1-1 .1zM75.6 46.8l.9 .2-.9 .2zM79 40.7l1 .1-1 .1zM122 53.2h.5l-.2 1.6zM122.3 57l.2 1.6h-.5z"/>
<path d="M130.8 45.7l1.6-.2v.5zM149.7 57.4l1 1.2-.4 .3zM155.6 45.5l1.7 .2-1.7 .3zM163.4 56.9l1.1 1.2-.6 .3zM35.8 68.8l.2 1h-.3zM35.7 65.6h.3l-.2 1zM47.1 60.6l1 .1-1 .2zM47.5 79.9h1l-1 .3zM50.3 60.7l1-.1v.3zM80 69.4l.4 .9-.3 .1zM87.5 64.6l.2 .9h-.4zM87.3 69.9h.4l-.2 1z"/>
<path d="M94.3 62.8l.2 .9h-.3zM94.2 71.7h.3l-.2 1zM132.5 65l1.6 .3-1.6 .3zM136.3 65.3l1.6-.3v.6zM46 80.1l.9-.2v.3zM212.1 99.5l.3 .3-.9 .5zM31.5 105.5l.1 .9h-.2zM31.4 119.1h.2l-.1 1zM87.6 109.1h.3l-.2 1.1zM87.7 105.5l.2 .9h-.3zM88.8 110.2l.1 .9h-.3zM88.6 116.7h.3l-.1 1z"/>
<path d="M133.9 111.5h.2l-.1 1zM134 114.7l.1 1h-.2zM134 106.1l.1 .9h-.2zM141.5 102.2l.2 .9h-.4zM141.3 110.7h.4l-.2 .9zM147.8 101.5l.7 .7-.9-.4zM147.9 107.8l.6 .8-.8-.6zM158.4 102.2l.2 .9h-.3zM158.3 105.1h.3l-.2 1zM190.8 109.6l1.2-.2v.4zM193.4 109.4l1.2 .2-1.2 .2zM202.5 100.3l.1 1.1h-.3z"/>
<path d="M202.3 108.4h.3l-.1 1.2zM206.7 102.9h.4l-.1 1.2zM207 100.3l.1 1.1h-.4zM213 107.6l.3 .2-.6 .8zM140 121.7l.9 .1-.9 .2zM143.5 121.8l1-.1v.3z"/>
</g>
<text font-size="5.7" x="21.2" y="165.8">RoHS compliant</text>
<g font-size="5.1">
<text x="29.6" y="9.5">1</text>
<text x="69.8" y="9.5">2</text>
<text x="109.2" y="9.5">3</text>
<text x="147.3" y="9.7">4</text>
<text x="186.1" y="9.5">5</text>
<text x="224.3" y="9.5">6</text>
<text x="262.7" y="9.7">7</text>
<text x="15.7" y="18.6">Female</text>
<text x="7.5" y="25.2">A</text>
<text x="286.1" y="25.3">A</text>
<text x="7.4" y="48.3">B</text>
<text x="286.1" y="48.3">B</text>
<text x="7.4" y="71.8">C</text>
<text x="286" y="71.9">C</text>
<text x="7.1" y="95.2">D</text>
<text x="285.9" y="95.3">D</text>
<text x="7.4" y="118.8">E</text>
<text x="286" y="118.8">E</text>
<text x="7.5" y="141.4">F</text>
<text x="286.2" y="141.4">F</text>
<text x="7.2" y="165.1">G</text>
<text x="285.9" y="165.2">G</text>
<text x="228.4" y="185.9">ASS 4888 CO</text>
<text x="7.3" y="188.4">H</text>
<text x="286" y="188.5">H</text>
<text x="29.5" y="204.7">1</text>
<text x="69.7" y="204.7">2</text>
<text x="109.1" y="204.7">3</text>
<text x="147.3" y="204.8">4</text>
<text x="186" y="204.7">5</text>
<text x="224.2" y="204.7">6</text>
<text x="264.1" y="204.7">7</text>
</g>
<text font-size="4.4" x="269.9" y="185.7">rev04</text>
<g font-size="3.6">
<text x="91.5" y="185.7">±</text>
<text x="91.5" y="190.6">±</text>
</g>
<text font-size="3.2" x="224.9" y="172.6">A-Dx xx A/KG-T2/T2S/T4/T4-2/T4S/T2A</text>
<g font-size="3.1">
<text x="78.9" y="155.5">Scale</text>
<text x="92" y="155.4">Free</text>
<text x="79.3" y="160.8">TOLERANCE</text>
<text x="79.1" y="166">X.</text>
<text x="90.5" y="165.8">±0.38</text>
<text x="79" y="170.9">X.X</text>
<text x="90.5" y="170.8">±0.25</text>
<text x="78.9" y="176">X.XX</text>
<text x="90.4" y="175.6">±0.13</text>
<text x="79.5" y="180.9">DIM</text>
<text x="81.7" y="185.9">X.°</text>
<text x="91.3" y="180.9">TOL</text>
<text x="93.1" y="185.7">3°</text>
<text x="80.5" y="190.8">X.X°</text>
<text x="93.1" y="190.6">1.0°</text>
<text x="78.9" y="196.4">Angle</text>
<text x="91.3" y="196.4">TOL</text>
</g>
<g font-size="2.6">
<text x="190.3" y="28.4">Product Specification</text>
<text x="190.3" y="32.9">Material</text>
<text x="190.3" y="35.7">Insulator : Glass-Filled thermoplastic PBT UL94V-0 Black</text>
<text x="190.3" y="38.7">Contact : Copper alloy</text>
<text x="190.3" y="41.7">Contact Plating : Gold flash full gold</text>
<text x="190.3" y="48.3">Shell : Steel, 100u&quot; Tin over 50u&quot; min copper</text>
<text x="190.3" y="51">Boardlock : Brass, Tin Plated</text>
<text x="190.3" y="53.5">Screwlock : Steel, Nickel Plated</text>
<text x="190.3" y="61.8">Electrical</text>
<text x="190.3" y="65.5">Contact Resistance : 20 milliohms Max at 1 AMP DC.</text>
<text x="190.3" y="71.5">Dielectric Withstanding Voltage :1000 VAC/rms 60Hz for 1 minute</text>
<text x="190.3" y="68.3">Insulation Resistance : 1000 magohms at 500 VDC</text>
<text x="190.3" y="74.6">Current Rating : 3AMP</text>
<text x="190.8" y="77.6">Volatge Rating : 250 VAC/rms 60Hz</text>
<text x="190.7" y="83.8">UL No. E149426</text>
<text x="190.8" y="80.8">OPERATING TEMPERATURE:-55°C+105°C</text>
</g>
<g font-size="2.5">
<text x="187.4" y="80.4">2</text>
<text x="225.1" y="155.3">Customer-No.</text>
<text x="165.7" y="162">Winnie</text>
<text x="195.2" y="156.6">Date</text>
<text x="211" y="156.5">Name</text>
<text x="100.9" y="162.1">4</text>
<text x="105.9" y="162.1">Add the specification:T2A</text>
<text x="149.5" y="162.3">13.06.2017</text>
<text x="178.3" y="162.1">Drawn</text>
<text x="192.1" y="162.1">15.08.2012</text>
<text x="210.7" y="162.4">Lucas</text>
<text x="21.6" y="168.5">Unit: mm</text>
<text x="100.9" y="168.8">3</text>
<text x="105.9" y="168.8">Add the plating specification 15u&quot;Au</text>
<text x="149.6" y="169">05.03.2015</text>
<text x="165.7" y="168.7">Winnie</text>
<text x="178.4" y="169">Approved</text>
<text x="192" y="169.2">13.06.2017</text>
<text x="210.8" y="169.1">Winnie</text>
<text x="225.1" y="168.3">ASSMANN WSW-No.</text>
<text x="100.9" y="175.5">2</text>
<text x="105.9" y="175.5">Update the opreating temperature</text>
<text x="149.6" y="175.8">05.06.2014</text>
<text x="165.7" y="175.4">Winnie</text>
<text x="225.1" y="178.7">Drawing-No.</text>
<text x="100.9" y="182.2">1</text>
<text x="105.9" y="182.2">Update</text>
<text x="149.7" y="182.5">24.10.2012</text>
<text x="165.7" y="182.1">Winnie</text>
<text x="100.9" y="189.5">0</text>
<text x="105.9" y="189.5">Drawn</text>
<text x="149.5" y="189.8">15.08.2012</text>
<text x="165.6" y="189.4">Lucas</text>
<text x="100.9" y="196">Id.</text>
<text x="119.7" y="196">Modification</text>
<text x="153.8" y="196">Date</text>
<text x="165.8" y="196">Name</text>
<text x="225.1" y="193.6">Replace</text>
<text x="269.8" y="193.8">Sheet</text>
<text x="273.8" y="196.5">2/2</text>
</g>
</svg>
